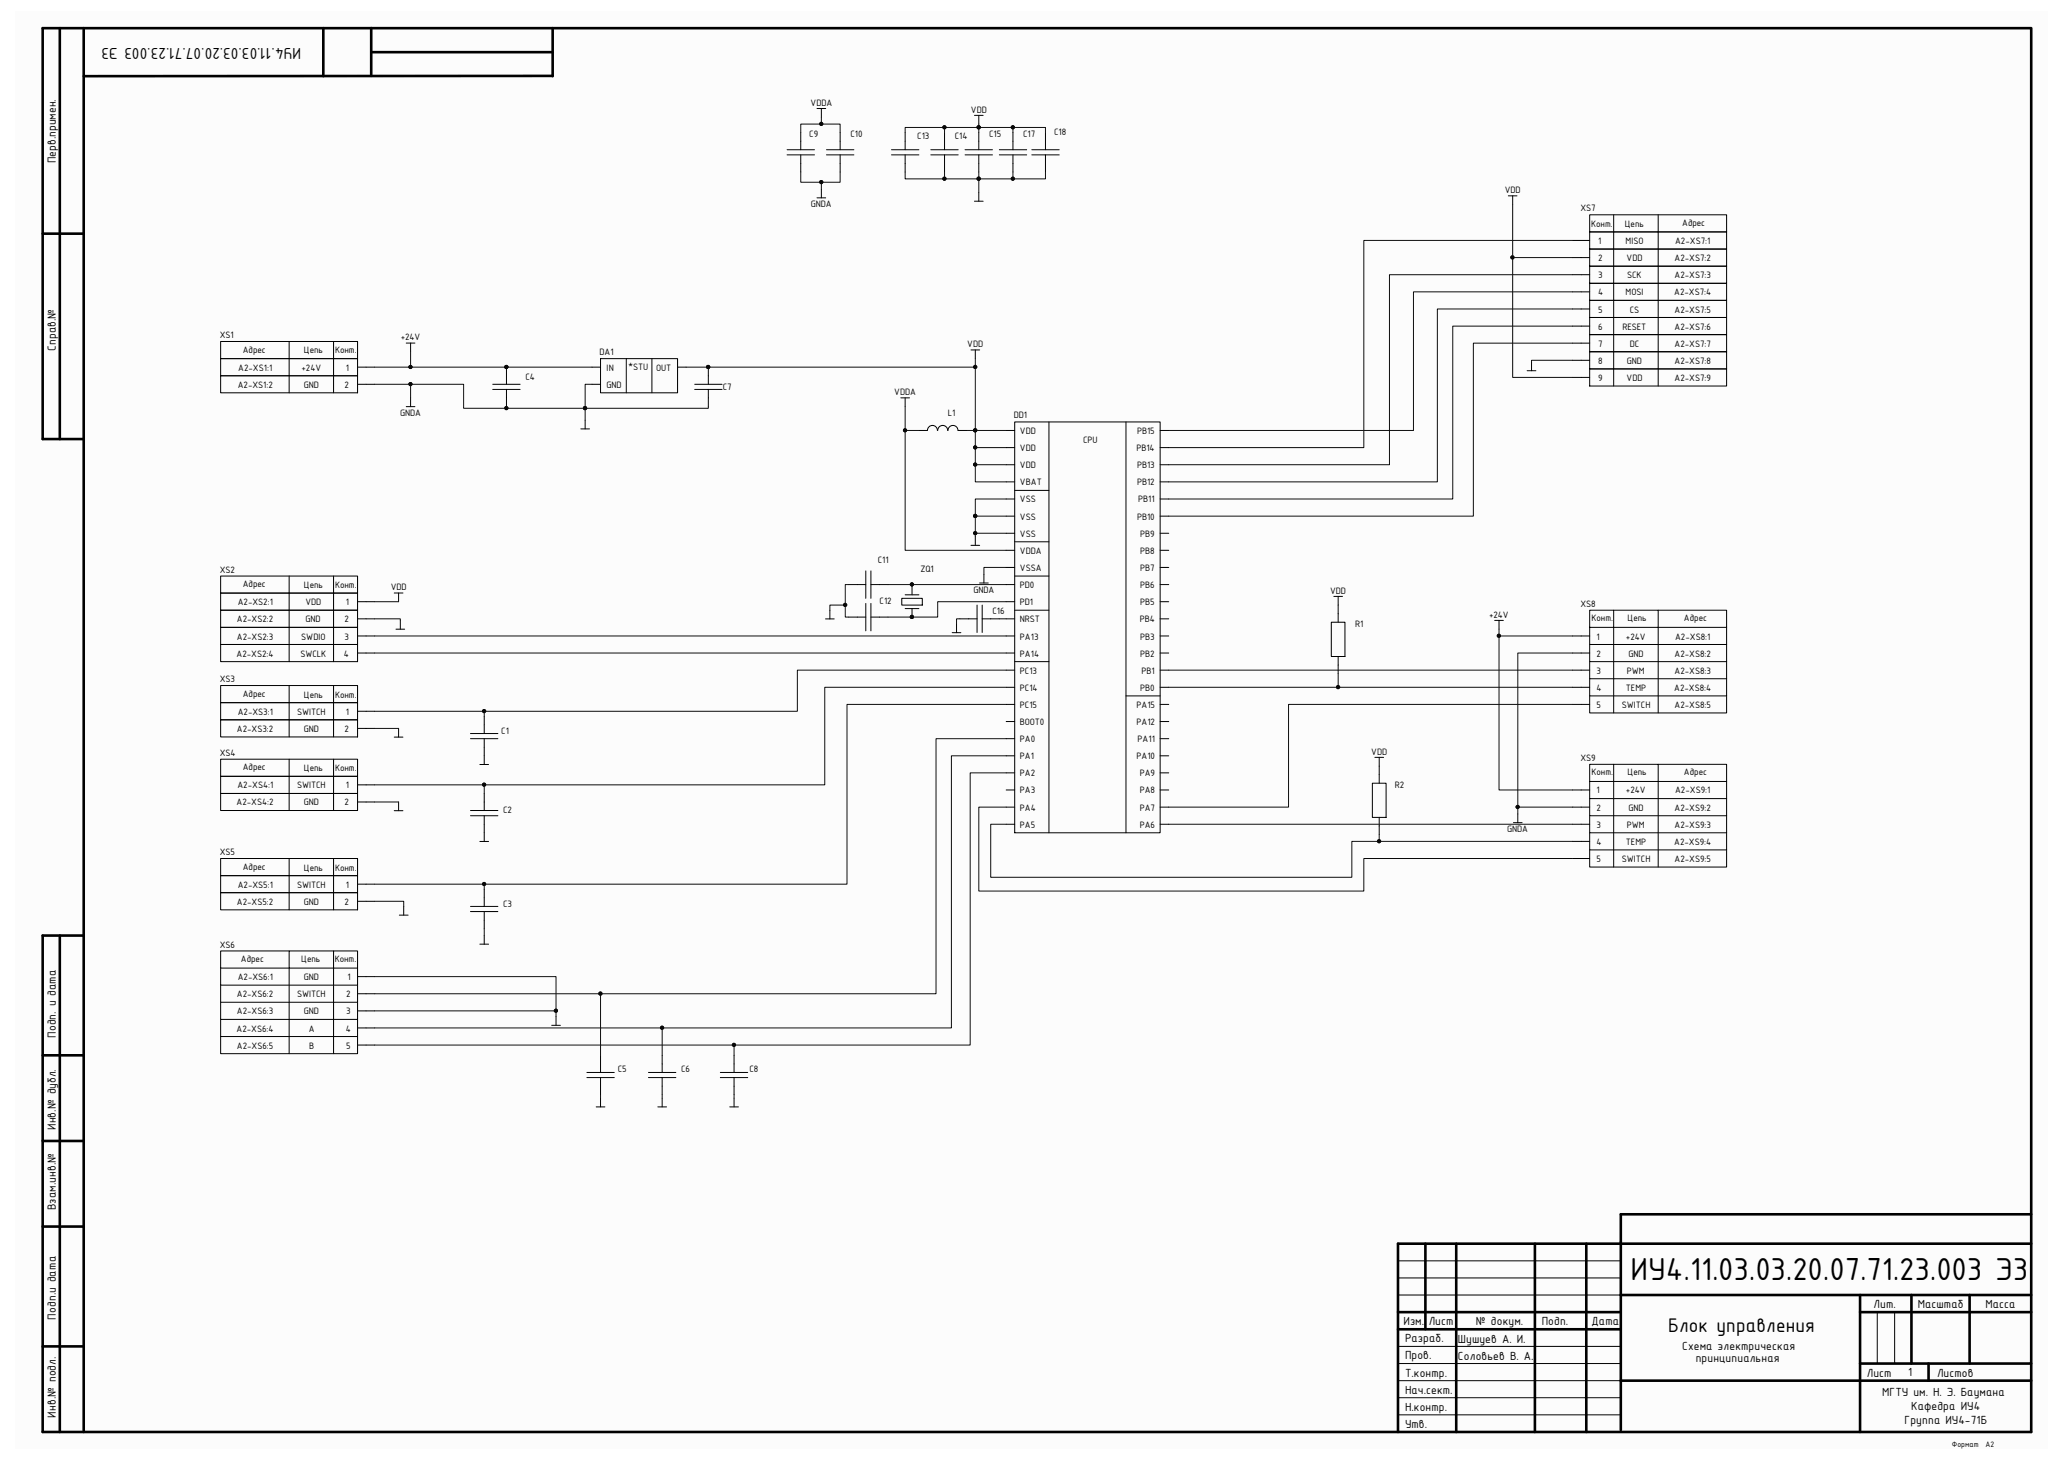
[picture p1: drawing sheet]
<svg xmlns="http://www.w3.org/2000/svg" width="297mm" height="210mm" viewBox="0 0 297 210" stroke-linecap="round" stroke-linejoin="round" font-family="sans-serif">
<path d="M2.2 1.6h292.5v206.8h-292.5z" fill="#fcfcfc"/>
<g fill="none" stroke="#000" stroke-width=".38">
<path d="M8.6 4.1v59.1M12 4.1h-5.9v59.1h5.9M46.5 4.1v6.9M53.4 4v6.9M53.4 7.5h26.1M79.5 10.9l-67.5 .1M79.5 4.1v6.9M6.1 33.6h5.9M8.6 134.6v71.4M12 134.6h-5.9v71.4h286.2v-201.9h-280.3v201.9M6.1 151.8h5.9M6.1 176.4h5.9"/>
<path d="M6.1 164.1h5.9M205.1 178.9v12.3M209.6 178.9v27.1M220.9 178.9v27.1M228.3 178.9v27.1M292.3 174.7h-59.1v31M292.3 178.9h-91.1v27.1M6.1 193.7h5.9M201.2 191.2h32M201.2 188.7h32M233.2 198.6h59.1M233.2 186.3h59.1"/>
<path d="M267.7 186.3v19.7M267.7 188.7h24.6M267.7 196.1h24.6M275.1 186.3v9.8M277.5 196.1v2.5M283.4 186.3v9.8"/>
</g>
<g fill="none" stroke="#000" stroke-width=".14">
<path d="M115.2 19.1v2.4M117.6 15.6h1.2M118.2 15.6v1.3M120.9 19.1v2.4M130.3 19.1v2.4M135.9 19.1v2.4M140.2 16.6h1.3M140.8 16.6v1.2M140.8 19.1v2.4M145.8 19.1v2.4M150.4 19.1v2.4M113.3 22.3h3.9"/>
<path d="M113.3 21.5h3.9M115.2 22.3v2.4M117.6 28.5h1.2M118.2 27.2v1.3M118.9 22.3h4M118.9 21.5h4M120.9 22.3v2.4M128.3 22.3h3.9M128.3 21.5h3.9M130.3 22.3v2.4M133.9 22.3h4M133.9 21.5h4"/>
<path d="M135.9 22.3v2.4M138.9 22.3h3.9M138.9 21.5h3.9M140.2 28.9h1.3M140.8 22.3v2.4M140.8 27.7v1.2M143.8 22.3h3.9M143.8 21.5h3.9M145.8 22.3v2.4M148.5 22.3h3.9M148.5 21.5h3.9M150.4 22.3v2.4"/>
<path d="M217 28.2h1.3M217.7 28.2v1.2M226.3 34.6h2.5M226.3 37.1h2.5M226.3 39.5h2.5M228.8 30.9h19.7v2.5h-19.7zM228.8 33.4h19.7v2.4h-19.7zM228.8 35.8h19.7v2.5h-19.7zM228.8 38.3h19.7v2.5h-19.7zM232.2 30.9v24.6M238.6 30.9v24.6M31.7 49.1h19.8v2.5h-19.8z"/>
<path d="M31.7 51.6h19.8v2.5h-19.8zM31.7 54.1h19.8v2.4h-19.8zM41.6 49.1v7.4M48 49.1v7.4M51.5 52.8h2.4M51.5 55.3h2.4M58.5 49.4h1.2M58.5 58.5h1.2M59.1 49.4v1.2M59.1 57.2v1.3M70.9 55.3h3.9M70.9 56h3.9"/>
<path d="M72.9 52.8v2.5M72.9 56v2.5M85.2 52.8h1.2M85.2 55.3h1.2M86.4 51.6h11.1v4.9h-11.1zM90.1 51.6v4.9M93.8 51.6v4.9M97.5 52.8h1.2M100 55.3h3.9M100 56h3.9M101.9 52.8v2.5M101.9 56v2.5"/>
<path d="M129.6 57.2h1.3M130.3 57.2v1.3M139.7 50.3h1.3M140.3 50.3v1.3M219.8 53.3h1.2M220.4 52.1v1.2M226.3 49.4h2.5M226.3 42h2.5M226.3 44.4h2.5M226.3 46.9h2.5M226.3 51.8h2.5M226.3 54.3h2.5"/>
<path d="M228.8 40.8h19.7v2.4h-19.7zM228.8 43.2h19.7v2.5h-19.7zM228.8 45.7h19.7v2.4h-19.7zM228.8 48.1h19.7v2.5h-19.7zM228.8 50.6h19.7v2.5h-19.7zM228.8 53.1h19.7v2.4h-19.7zM83.6 61.7h1.2M84.2 60.4v1.3M134.9 61.9a.71 .71 0 0 0-.7-.7 .71 .71 0 0 0-.7 .7h-1.3M134.9 61.9a.71 .71 0 0 1 .8-.7 .71 .71 0 0 1 .7 .7M136.4 61.9a.71 .71 0 0 1 .7-.7 .71 .71 0 0 1 .7 .7M137.9 61.9h1.2"/>
<path d="M139.7 78.4h1.3M140.3 77.2v1.2M144.8 61.9h1.2M144.8 64.4h1.2M144.8 66.8h1.2M144.8 71.8h1.2M144.8 74.2h1.2M144.8 76.7h1.2M144.8 79.2h1.2M144.8 69.3h1.2M146 60.7h20.9v59.1h-20.9zM146 70.5h4.9"/>
<path d="M146 77.9h4.9M150.9 60.7v59.1M162 60.7v59.1M166.9 61.9h1.3M166.9 64.4h1.3M166.9 66.8h1.3M166.9 71.8h1.3M166.9 74.2h1.3M166.9 76.7h1.3M166.9 79.2h1.3M166.9 69.3h1.3M31.7 98.6h19.8v2.5h-19.8z"/>
<path d="M31.7 82.9h19.8v2.4h-19.8zM31.7 85.3h19.8v2.5h-19.8zM31.7 87.8h19.8v2.4h-19.8zM31.7 90.2h19.8v2.5h-19.8zM31.7 92.7h19.8v2.5h-19.8zM41.6 82.9v12.3M41.6 98.6v7.4M48 82.9v12.3M48 98.6v7.4M51.5 89h2.4M51.5 86.6h2.4M51.5 91.5h2.4"/>
<path d="M51.5 93.9h2.4M56.7 85.3h1.3M57 90.5h1.2M57.4 85.3v1.3M57.6 89.3v1.2M118.8 89h1.2M119.4 87.8v1.2M122.1 88.8h2.5M122.1 84.1h2.5M124.6 82.1v4M124.6 86.8v3.9M125.3 82.1v4"/>
<path d="M125.3 86.8v3.9M125.3 88.8h2.5M125.3 84.1h2.5M129.8 86.1h2.9v.9h-2.9zM130.3 87.5h1.9M130.3 85.6h1.9M131.2 84.3v1.3M131.2 87.5v1.3M137 91h1.3M137.6 89.8v1.2M138.1 89h2.5M140.6 87v4"/>
<path d="M141 83.9h1.2M141.3 87v4M141.3 89h2.5M141.6 82.6v1.3M144.8 84.1h1.2M144.8 89h1.2M144.8 86.6h1.2M144.8 91.5h1.2M144.8 93.9h1.2M144.8 96.4h1.2M144.8 98.9h1.2M144.8 81.6h1.2"/>
<path d="M146 82.9h4.9M146 87.8h4.9M146 95.2h4.9M166.9 84.1h1.3M166.9 89h1.3M166.9 86.6h1.3M166.9 91.5h1.3M166.9 93.9h1.3M166.9 96.4h1.3M166.9 98.9h1.3M166.9 81.6h1.3M191.6 89.5h1.9v4.9h-1.9z"/>
<path d="M191.9 85.8h1.3M192.6 85.8v3.7M192.6 94.4v2.5M215.1 89.2h1.2M215.7 89.2v1.3M226.3 91.5h2.5M226.3 93.9h2.5M226.3 96.4h2.5M226.3 98.9h2.5M228.8 87.8h3.4v2.4h-3.4zM228.8 90.2v2.5h19.7v-2.5M228.8 92.7v2.5h19.7v-2.5"/>
<path d="M228.8 95.2v2.4h19.7v-2.4M228.8 97.6v2.5h19.7v-2.5M232.2 87.8h6.4v2.4h-6.4v12.4M238.6 87.8h9.9v2.4h-9.9v12.4M31.7 101.1h19.8v2.4h-19.8zM31.7 103.5h19.8v2.5h-19.8zM31.7 109.2h19.8v2.5h-19.8zM31.7 111.7h19.8v2.4h-19.8zM31.7 114.1h19.8v2.5h-19.8zM41.6 109.2v7.4M48 109.2v7.4M51.5 102.3h2.4"/>
<path d="M51.5 104.8h2.4M51.5 112.9h2.4M51.5 115.4h2.4M56.7 106h1.3M56.7 116.6h1.3M57.4 104.8v1.2M57.4 115.4v1.2M67.7 117.3h3.9M67.7 116.6h3.9M67.7 106.3h3.9M67.7 105.5h3.9M69.1 110h1.2"/>
<path d="M69.7 103.1v2.4M69.7 106.3v3.7M69.7 114.1v2.5M69.7 117.3v3.7M144.8 106.3h1.2M144.8 101.3h1.2M144.8 113.6h1.2M144.8 116.1h1.2M144.8 118.6h1.2M144.8 103.8h1.2M144.8 108.7h1.2M144.8 111.2h1.2"/>
<path d="M162 100.1h4.9M166.9 106.3h1.3M166.9 101.3h1.3M166.9 113.6h1.3M166.9 116.1h1.3M166.9 118.6h1.3M166.9 103.8h1.3M166.9 108.7h1.3M166.9 111.2h1.3M197.5 112.7h2v4.9h-2zM197.8 108.9h1.3M198.5 108.9v3.8"/>
<path d="M198.5 117.6v2.4M217.8 118.3h1.2M218.4 117.1v1.2M226.3 101.3h2.5M226.3 113.6h2.5M226.3 116.1h2.5M226.3 118.6h2.5M228.8 100.1v2.5h19.7v-2.5M228.8 109.9h3.4v2.5h-3.4zM228.8 112.4v2.5h19.7v-2.5M228.8 114.9v2.4h19.7v-2.4M228.8 117.3v2.5h19.7v-2.5"/>
<path d="M228.8 119.8v2.5h19.7v-2.5M232.2 109.9h6.4v2.5h-6.4v12.3M238.6 109.9h9.9v2.5h-9.9v12.3M31.7 123.5h19.8v2.5h-19.8zM31.7 126h19.8v2.4h-19.8zM31.7 128.4h19.8v2.5h-19.8zM31.7 139.3v2.4h19.8v-2.4M41.6 136.8h-9.9v2.5h9.9v12.3M41.6 123.5v7.4M48 136.8h3.5v2.5h-3.5zM48 136.8h-6.4v2.5h6.4v12.3M48 123.5v7.4"/>
<path d="M51.5 127.2h2.4M51.5 129.6h2.4M57.5 131.6h1.2M58.1 130.4v1.2M67.7 131.1h3.9M67.7 130.4h3.9M69.1 121h1.2M69.1 135.8h1.2M69.7 127.9v2.5M69.7 131.1v2.5M69.7 134.6v1.2M226.3 121h2.5"/>
<path d="M226.3 123.5h2.5M228.8 122.3v2.4h19.7v-2.4M31.7 141.7v2.5h19.8v-2.5M31.7 144.2v2.4h19.8v-2.4M31.7 146.6v2.5h19.8v-2.5M31.7 149.1v2.5h19.8v-2.5M51.5 140.5h2.4M51.5 142.9h2.4M51.5 145.4h2.4M51.5 147.9h2.4M51.5 150.3h2.4M79.4 147.5h1.2"/>
<path d="M80 146.2v1.3M84.5 155h3.9M84.5 154.3h3.9M85.8 159.2h1.2M86.4 151.8v2.5M86.4 155v2.5M86.4 158v1.2M93.3 155h4M93.3 154.3h4M94.7 159.2h1.2M95.3 151.8v2.5M95.3 155v2.5"/>
<path d="M95.3 158v1.2M103.7 155h3.9M103.7 154.3h3.9M105 159.2h1.3M105.6 151.8v2.5M105.6 155v2.5M105.6 158v1.2M201.2 196.1h32M201.2 198.6h32M201.2 193.7h32M201.2 186.3h32M201.2 181.4h32"/>
<path d="M201.2 183.8h32M270.1 188.7v7.4M272.6 188.7v7.4M201.2 203.5h32M201.2 201.1h32"/>
</g>
<g fill="#0e0e0e" stroke="#0e0e0e" stroke-width=".14">
<circle cx="131.2" cy="88.7" r=".23"/>
<circle cx="72.9" cy="52.8" r=".23"/>
<circle cx="101.9" cy="52.8" r=".23"/>
<circle cx="121.6" cy="87" r=".23"/>
<circle cx="80" cy="145.4" r=".23"/>
<circle cx="59.1" cy="52.8" r=".23"/>
<circle cx="69.7" cy="102.3" r=".23"/>
<circle cx="95.3" cy="147.8" r=".23"/>
<circle cx="140.3" cy="74.2" r=".23"/>
<circle cx="135.9" cy="18.3" r=".23"/>
<circle cx="140.8" cy="18.3" r=".23"/>
<circle cx="145.7" cy="18.3" r=".23"/>
<circle cx="140.8" cy="25.7" r=".23"/>
<circle cx="217.6" cy="37" r=".23"/>
<circle cx="135.9" cy="25.7" r=".23"/>
<circle cx="145.7" cy="25.7" r=".23"/>
<circle cx="140.3" cy="66.8" r=".23"/>
<circle cx="140.3" cy="64.4" r=".23"/>
<circle cx="59.1" cy="55.3" r=".23"/>
<circle cx="84.2" cy="58.7" r=".23"/>
<circle cx="130.2" cy="61.9" r=".23"/>
<circle cx="140.3" cy="76.7" r=".23"/>
<circle cx="118.2" cy="17.8" r=".23"/>
<circle cx="118.2" cy="26.2" r=".23"/>
<circle cx="198.5" cy="121" r=".23"/>
<circle cx="215.7" cy="91.5" r=".23"/>
<circle cx="218.4" cy="116.1" r=".23"/>
<circle cx="192.5" cy="98.8" r=".23"/>
<circle cx="140.3" cy="61.9" r=".23"/>
<circle cx="131.2" cy="84.1" r=".23"/>
<circle cx="72.9" cy="58.7" r=".23"/>
<circle cx="86.4" cy="142.9" r=".23"/>
<circle cx="105.6" cy="150.3" r=".23"/>
<circle cx="69.7" cy="112.9" r=".23"/>
<circle cx="69.7" cy="127.2" r=".23"/>
<circle cx="140.3" cy="52.8" r=".23"/>
</g>
<g fill="none" stroke="#0e0e0e" stroke-width=".14">
<path d="M115.2 19.1v-1.3h5.7v1.3M118.2 16.9v.9M135.9 18.3h-5.6v.8M140.8 17.8v.5h-4.9v.8M140.8 19.1v-.8h5v.8M145.8 18.3h4.6v.8M115.2 24.7v1.5h5.7v-1.5M118.2 26.2v1M130.3 24.7v1h5.6M135.9 24.7v1h9.9v-1M140.8 24.7v3M150.4 24.7v1h-4.6"/>
<path d="M217.7 29.4v7.7h8.6M217.7 37.1v17.2h8.6M226.3 34.6h-30v29.8h-28.1M226.3 39.5h-26.4v27.3h-31.7M53.9 55.3h12.8v3.4h35.2v-.2M59.1 52.8h26.1M59.1 50.6v2.2h-5.2M59.1 55.3v1.9M72.9 58.5v.2M85.2 55.3h-1v5.1M98.7 52.8h41.6M130.3 58.5v3.4h1.9"/>
<path d="M140.3 51.6v12.8M226.3 46.9h-17.2v24.9h-40.9M226.3 51.8h-5.9v.3M226.3 42h-22.9v19.9h-35.2M226.3 44.4h-19.5v24.9h-38.6M226.3 49.4h-14.3v24.8h-43.8M130.3 61.9v17.3h14.5M139.1 61.9h5.7M140.3 66.8v2.5h4.5M140.3 74.2h4.5M140.3 74.2v2.5M144.8 71.8h-4.5v2.4"/>
<path d="M144.8 64.4h-4.5v2.4h4.5M144.8 76.7h-4.5v.5M53.9 89h3.7v.3M53.9 91.5h90.9M53.9 93.9h90.9M53.9 86.6h3.5M121.6 87h-2.2v.8M122.1 84.1h-.5v4.7h.5M127.8 84.1h17M131.2 84.1v.2M138.1 89h-.5v.8M143.8 89h1"/>
<path d="M144.8 81.6h-3.2v1M144.8 86.6h-9.9v2.2h-7.1M144.8 96.4h-30.1v5.9h-60.8M144.8 98.9h-26.1v14h-64.8M168.2 96.4h58.1M192.6 96.9v2h-24.4M192.6 98.9h33.7M215.7 90.5v23.1h10.6M215.7 91.5h10.6M226.3 93.9h-7.9v23.2M53.9 104.8h3.5M53.9 115.4h3.5"/>
<path d="M69.7 102.3v.8M69.7 112.9v1.2M144.8 108.7h-7.9v39.2h-83M144.8 116.1h-4v12.1h55.5v-4.7h30M144.8 118.6h-2.2v7.6h51.9v-5.2h31.8M144.8 111.2h-5.2v39.1h-85.7M144.8 106.3h-10.1v36.6h-80.8M144.8 101.3h-22.9v25.9h-68M168.2 118.6h58.1M218.4 116.1h7.9M226.3 101.3h-40.9v14.8h-17.2M53.9 129.6h4.2v.8"/>
<path d="M69.7 127.2v.7M69.7 133.6v1M198.5 120v1M53.9 140.5h26.1v4.9h-26.1M80 145.4v.8M86.4 142.9v8.9M86.4 157.5v.5M95.3 147.9v3.9M95.3 157.5v.5M105.6 150.3v1.5M105.6 157.5v.5"/>
</g>
<text font-size="4.9" x="234.7" y="184.1">ИУ4.11.03.03.20.07.71.23.003 Э3</text>
<text font-size="3" x="240.1" y="191.6">Блок управления</text>
<text font-size="2.5" x="43.3" y="6.9" transform="rotate(-180 43.3 6.9)">ИУ4.11.03.03.20.07.71.23.003 Э3</text>
<g font-size="1.8">
<text x="8" y="23.5" transform="rotate(-90 8 23.5)">Перв.примен.</text>
<text x="8" y="50.5" transform="rotate(-90 8 50.5)">Справ.№</text>
<text x="8" y="149.3" transform="rotate(-90 8 149.3)">Подп. и дата</text>
<text x="8" y="162.6" transform="rotate(-90 8 162.6)">Инв.№ дубл.</text>
<text x="8" y="174.1" transform="rotate(-90 8 174.1)">Взам.инв.№</text>
<text x="8" y="189.8" transform="rotate(-90 8 189.8)">Подп.и дата</text>
<text x="202" y="190.6">Изм.</text>
<text x="205.6" y="190.6">Лист</text>
<text x="212.4" y="190.6">№ докум.</text>
<text x="221.9" y="190.6">Подп.</text>
<text x="229" y="190.6">Дата</text>
<text x="269.6" y="188.2">Лит.</text>
<text x="276" y="188.2">Масштаб</text>
<text x="285.7" y="188.2">Масса</text>
<text x="202.2" y="193.1">Разраб.</text>
<text x="202.2" y="195.5">Пров.</text>
<text x="209.8" y="193.2">Шушуев А. И.</text>
<text x="209.8" y="195.7">Соловьев В. А.</text>
<text x="242.1" y="194.2">Схема электрическая</text>
<text x="244" y="195.9">принципиальная</text>
<text x="274.6" y="197.9">1</text>
<text x="8" y="203.9" transform="rotate(-90 8 203.9)">Инв.№ подл.</text>
<text x="202.2" y="198">Т.контр.</text>
<text x="202.2" y="202.9">Н.контр.</text>
<text x="202.2" y="200.5">Нач.сект.</text>
<text x="268.6" y="198">Лист</text>
<text x="270.8" y="200.8">МГТУ им. Н. Э. Баумана</text>
<text x="275" y="202.8">Кафедра ИУ4</text>
<text x="278.8" y="198">Листов</text>
<text x="202.2" y="205.4">Утв.</text>
<text x="274.1" y="204.8">Группа ИУ4-71Б</text>
</g>
<g font-size="1.4">
<text x="116.6" y="15.2">VDDA</text>
<text x="139.7" y="16.2">VDD</text>
<text x="116.5" y="19.7">C9</text>
<text x="122.4" y="19.7">C10</text>
<text x="132" y="19.9">C13</text>
<text x="137.4" y="19.9">C14</text>
<text x="142.3" y="19.7">C15</text>
<text x="147.2" y="19.7">C17</text>
<text x="151.7" y="19.4">C18</text>
<text x="116.7" y="29.8">GNDA</text>
<text x="216.5" y="27.8">VDD</text>
<text x="227.4" y="30.4">XS7</text>
<text x="229" y="32.6">Конт.</text>
<text x="230" y="35.1">1</text>
<text x="233.8" y="32.6">Цепь</text>
<text x="233.9" y="35.1">MISO</text>
<text x="241" y="35.1">A2-XS7:1</text>
<text x="242.1" y="32.5">Адрес</text>
<text x="230" y="37.5">2</text>
<text x="230" y="40">3</text>
<text x="234.1" y="37.5">VDD</text>
<text x="234.1" y="40">SCK</text>
<text x="241" y="40">A2-XS7:3</text>
<text x="241" y="37.5">A2-XS7:2</text>
<text x="230" y="42.5">4</text>
<text x="230" y="45">5</text>
<text x="230" y="47.4">6</text>
<text x="233.5" y="47.4">RESET</text>
<text x="233.9" y="42.5">MOSI</text>
<text x="234.5" y="45">CS</text>
<text x="240.9" y="42.5">A2-XS7:4</text>
<text x="241" y="45">A2-XS7:5</text>
<text x="241" y="47.4">A2-XS7:6</text>
<text x="31.6" y="48.6">XS1</text>
<text x="34.3" y="53.3">A2-XS1:1</text>
<text x="34.9" y="50.7">Адрес</text>
<text x="43.4" y="53.3">+24V</text>
<text x="43.7" y="50.8">Цепь</text>
<text x="48.2" y="50.8">Конт.</text>
<text x="49.7" y="53.3">1</text>
<text x="57.7" y="49">+24V</text>
<text x="86.3" y="51.1">DA1</text>
<text x="87.3" y="53.3">IN</text>
<text x="90.4" y="53.2">*STU</text>
<text x="94.4" y="53.3">OUT</text>
<text x="139.2" y="50">VDD</text>
<text x="230" y="49.9">7</text>
<text x="230" y="52.3">8</text>
<text x="234.1" y="52.3">GND</text>
<text x="234.5" y="49.9">DC</text>
<text x="241" y="52.3">A2-XS7:8</text>
<text x="241" y="49.9">A2-XS7:7</text>
<text x="34.2" y="55.8">A2-XS1:2</text>
<text x="43.7" y="55.8">GND</text>
<text x="49.6" y="55.8">2</text>
<text x="57.6" y="59.9">GNDA</text>
<text x="75.6" y="54.7">C4</text>
<text x="87.3" y="55.8">GND</text>
<text x="104" y="56">C7</text>
<text x="128.7" y="56.9">VDDA</text>
<text x="136.4" y="59.8">L1</text>
<text x="230" y="54.8">9</text>
<text x="234.1" y="54.8">VDD</text>
<text x="241" y="54.8">A2-XS7:9</text>
<text x="145.9" y="60.2">DD1</text>
<text x="146.8" y="62.4">VDD</text>
<text x="146.8" y="64.9">VDD</text>
<text x="155.9" y="63.8">CPU</text>
<text x="163.5" y="64.9">PB14</text>
<text x="163.6" y="62.4">PB15</text>
<text x="146.8" y="67.4">VDD</text>
<text x="146.8" y="69.8">VBAT</text>
<text x="163.6" y="67.4">PB13</text>
<text x="163.6" y="69.8">PB12</text>
<text x="146.8" y="72.3">VSS</text>
<text x="146.8" y="74.8">VSS</text>
<text x="146.8" y="77.2">VSS</text>
<text x="163.6" y="74.8">PB10</text>
<text x="163.8" y="72.3">PB11</text>
<text x="164.1" y="77.2">PB9</text>
<text x="31.6" y="82.4">XS2</text>
<text x="126.3" y="81">C11</text>
<text x="132.5" y="82.3">ZQ1</text>
<text x="146.8" y="79.7">VDDA</text>
<text x="146.8" y="82.1">VSSA</text>
<text x="164.1" y="82.1">PB7</text>
<text x="164.1" y="79.7">PB8</text>
<text x="34.1" y="89.5">A2-XS2:2</text>
<text x="34.2" y="87.1">A2-XS2:1</text>
<text x="34.9" y="84.5">Адрес</text>
<text x="43.7" y="84.6">Цепь</text>
<text x="43.9" y="87.1">VDD</text>
<text x="44" y="89.5">GND</text>
<text x="48.2" y="84.6">Конт.</text>
<text x="49.6" y="89.5">2</text>
<text x="49.7" y="87.1">1</text>
<text x="56.2" y="84.9">VDD</text>
<text x="126.6" y="86.9">C12</text>
<text x="140.1" y="85.3">GNDA</text>
<text x="142.8" y="88.4">C16</text>
<text x="146.8" y="84.6">PD0</text>
<text x="146.8" y="87.1">PD1</text>
<text x="146.8" y="89.5">NRST</text>
<text x="164" y="89.5">PB4</text>
<text x="164.1" y="84.6">PB6</text>
<text x="164.1" y="87.1">PB5</text>
<text x="191.4" y="85.4">VDD</text>
<text x="214.3" y="88.9">+24V</text>
<text x="227.4" y="87.3">XS8</text>
<text x="229" y="89.4">Конт.</text>
<text x="234.2" y="89.4">Цепь</text>
<text x="242.3" y="89.4">Адрес</text>
<text x="34" y="94.4">A2-XS2:4</text>
<text x="34.1" y="92">A2-XS2:3</text>
<text x="43.2" y="94.4">SWCLK</text>
<text x="43.3" y="92">SWDIO</text>
<text x="49.5" y="94.4">4</text>
<text x="49.6" y="92">3</text>
<text x="146.8" y="92">PA13</text>
<text x="146.8" y="94.4">PA14</text>
<text x="164.1" y="92">PB3</text>
<text x="164.1" y="94.4">PB2</text>
<text x="195" y="90.1">R1</text>
<text x="229.7" y="92">1</text>
<text x="229.7" y="94.4">2</text>
<text x="234" y="92">+24V</text>
<text x="234.4" y="94.4">GND</text>
<text x="241" y="94.4">A2-XS8:2</text>
<text x="241" y="92">A2-XS8:1</text>
<text x="31.6" y="98.1">XS3</text>
<text x="34.9" y="100.2">Адрес</text>
<text x="43.7" y="100.4">Цепь</text>
<text x="48.2" y="100.4">Конт.</text>
<text x="146.8" y="96.9">PC13</text>
<text x="146.8" y="99.4">PC14</text>
<text x="146.8" y="101.9">PC15</text>
<text x="163.5" y="101.9">PA15</text>
<text x="164.1" y="99.4">PB0</text>
<text x="164.3" y="96.9">PB1</text>
<text x="229.7" y="96.9">3</text>
<text x="229.7" y="99.4">4</text>
<text x="229.7" y="101.9">5</text>
<text x="233.4" y="101.9">SWITCH</text>
<text x="234" y="99.4">TEMP</text>
<text x="234.1" y="96.9">PWM</text>
<text x="240.9" y="99.4">A2-XS8:4</text>
<text x="241" y="101.9">A2-XS8:5</text>
<text x="241" y="96.9">A2-XS8:3</text>
<text x="34.1" y="105.3">A2-XS3:2</text>
<text x="34.2" y="102.8">A2-XS3:1</text>
<text x="42.8" y="102.8">SWITCH</text>
<text x="43.7" y="105.3">GND</text>
<text x="49.6" y="105.3">2</text>
<text x="49.7" y="102.8">1</text>
<text x="72.1" y="105.6">C1</text>
<text x="146.8" y="106.8">PA0</text>
<text x="146.8" y="104.3">BOOT0</text>
<text x="163.5" y="104.3">PA12</text>
<text x="163.7" y="106.8">PA11</text>
<text x="31.6" y="108.7">XS4</text>
<text x="34.2" y="113.4">A2-XS4:1</text>
<text x="34.9" y="110.8">Адрес</text>
<text x="42.8" y="113.4">SWITCH</text>
<text x="43.7" y="111">Цепь</text>
<text x="48.2" y="111">Конт.</text>
<text x="49.7" y="113.4">1</text>
<text x="146.8" y="109.2">PA1</text>
<text x="146.8" y="111.7">PA2</text>
<text x="163.5" y="109.2">PA10</text>
<text x="164" y="111.7">PA9</text>
<text x="197.3" y="108.6">VDD</text>
<text x="200.7" y="113.3">R2</text>
<text x="227.4" y="109.4">XS9</text>
<text x="229" y="111.5">Конт.</text>
<text x="234.2" y="111.5">Цепь</text>
<text x="242.3" y="111.5">Адрес</text>
<text x="34" y="115.9">A2-XS4:2</text>
<text x="43.7" y="115.9">GND</text>
<text x="49.6" y="115.9">2</text>
<text x="72.4" y="117">C2</text>
<text x="146.8" y="114.1">PA3</text>
<text x="146.8" y="116.6">PA4</text>
<text x="146.8" y="119.1">PA5</text>
<text x="164" y="114.1">PA8</text>
<text x="164" y="116.6">PA7</text>
<text x="164" y="119.1">PA6</text>
<text x="216.9" y="119.7">GNDA</text>
<text x="229.7" y="114.1">1</text>
<text x="229.7" y="116.6">2</text>
<text x="229.7" y="119.1">3</text>
<text x="234" y="114.1">+24V</text>
<text x="234.1" y="119.1">PWM</text>
<text x="234.4" y="116.6">GND</text>
<text x="241" y="119.1">A2-XS9:3</text>
<text x="241" y="116.6">A2-XS9:2</text>
<text x="241" y="114.1">A2-XS9:1</text>
<text x="31.6" y="123">XS5</text>
<text x="34.9" y="125.1">Адрес</text>
<text x="43.7" y="125.2">Цепь</text>
<text x="48.2" y="125.2">Конт.</text>
<text x="229.7" y="121.5">4</text>
<text x="229.7" y="124">5</text>
<text x="233.4" y="124">SWITCH</text>
<text x="234" y="121.5">TEMP</text>
<text x="240.9" y="121.5">A2-XS9:4</text>
<text x="241" y="124">A2-XS9:5</text>
<text x="34.1" y="130.2">A2-XS5:2</text>
<text x="34.2" y="127.7">A2-XS5:1</text>
<text x="42.8" y="127.7">SWITCH</text>
<text x="43.7" y="130.2">GND</text>
<text x="49.6" y="130.2">2</text>
<text x="49.7" y="127.7">1</text>
<text x="72.4" y="130.5">C3</text>
<text x="31.6" y="136.3">XS6</text>
<text x="34.1" y="143.5">A2-XS6:2</text>
<text x="34.2" y="141">A2-XS6:1</text>
<text x="34.7" y="138.4">Адрес</text>
<text x="42.8" y="143.5">SWITCH</text>
<text x="43.3" y="138.4">Цепь</text>
<text x="43.7" y="141">GND</text>
<text x="48.2" y="138.4">Конт.</text>
<text x="49.8" y="143.5">2</text>
<text x="50" y="141">1</text>
<text x="34" y="148.4">A2-XS6:4</text>
<text x="34.1" y="145.9">A2-XS6:3</text>
<text x="43.7" y="145.9">GND</text>
<text x="44.4" y="148.4">A</text>
<text x="49.7" y="148.4">4</text>
<text x="49.8" y="145.9">3</text>
<text x="34.1" y="150.8">A2-XS6:5</text>
<text x="44.5" y="150.8">B</text>
<text x="49.8" y="150.8">5</text>
<text x="88.9" y="154.1">C5</text>
<text x="98" y="154.1">C6</text>
<text x="107.9" y="154.1">C8</text>
</g>
<g font-size="1.2">
<text x="280.9" y="208.2">Формат</text>
<text x="285.7" y="208.2">A2</text>
</g>
</svg>
